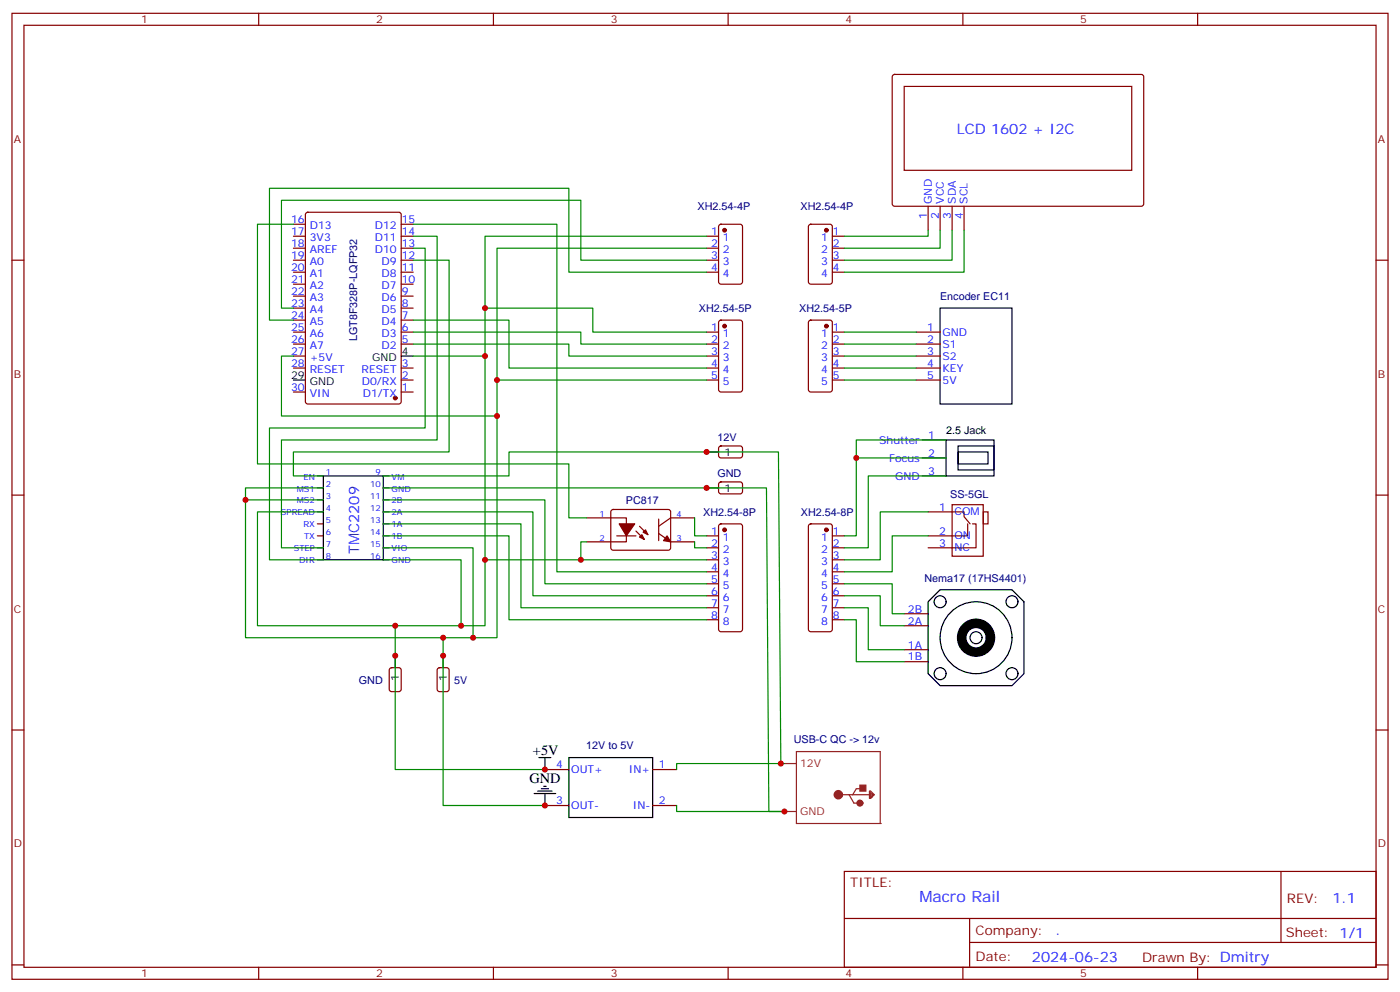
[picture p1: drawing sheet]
<svg xmlns="http://www.w3.org/2000/svg" width="412mm" height="292mm" viewBox="0 0 412 292" stroke-linecap="round" stroke-linejoin="round" font-family="sans-serif">
<g fill="none" stroke="#870000" stroke-width=".35">
<path d="M3.5 3.9h405.4v284.4h-405.4zM7.1 7.4h398.2v277.3h-398.2zM76.2 3.9v3.5M145.3 3.9v3.5M214.5 3.9v3.5M283.6 3.9v3.5M352.8 3.9v3.5M263.1 22.1l.4-.2 73 .1 .4 .6-.1 37.7-.6 .4-72.9-.1-.5-.6v-37.4zM266.3 25.4h67.1v24.7h-67.1zM3.5 76.6h3.6M86.4 76.6h3.6M86.4 73.1h3.6"/>
<path d="M86.4 69.5h3.6M86.4 66h3.6M90.2 62.7l.5-.2h26.8l.6 .4 .1 55.3-.5 .7h-27l-.7-.4v-55.3zM118.2 76.6h3.5M118.2 73.1h3.5M118.2 69.5h3.5M118.2 66h3.5M208.1 76.6h3.6M208.1 73.1h3.6M208.1 69.5h3.6M211.9 66.2l.5-.2h5.6l.7 .4v16.5l-.4 .7h-5.9l-.7-.4v-16.5zM273.4 60.7v7.1"/>
<path d="M276.9 60.7v7.1M280.5 60.7v7.1M284 60.7v7.1M405.3 76.6h3.6M86.4 97.8h3.6M86.4 94.2h3.6M86.4 90.7h3.6M86.4 87.2h3.6M86.4 83.6h3.6M86.4 80.1h3.6M118.2 97.8h3.5M118.2 94.2h3.5"/>
<path d="M118.2 90.7h3.5M118.2 87.2h3.5M118.2 83.6h3.5M118.2 80.1h3.5M208.1 97.8h3.6M208.1 80.1h3.6M211.9 94.4l.5-.2h5.6l.7 .5v20l-.4 .6-5.9 .1-.7-.5v-20zM269.9 97.8h7M86.4 115.4h3.6M86.4 108.3h3.6M86.4 101.3h3.6M86.4 104.8h3.6"/>
<path d="M118.2 115.4h3.5M118.2 111.9h3.5M118.2 108.3h3.5M118.2 101.3h3.5M208.1 111.9h3.6M208.1 108.3h3.6M208.1 101.3h3.6M208.1 104.8h3.6M269.9 111.9h7M269.9 108.3h7M269.9 101.3h7M269.9 104.8h7"/>
<path d="M211.9 131.5l.5-.2h5.9l.4 .7v2.4l-.7 .4-5.9-.1-.4-.6v-2.1zM271.6 134.8h7.1M271.6 129.5h7.1M3.5 145.7h3.6M93.5 140.1h1.7M93.5 143.6h1.7M93.5 147.1h1.7M93.5 150.7h1.7M93.5 154.2h1.7M93.5 157.7h1.7M112.9 140.1h1.8M112.9 143.6h1.8"/>
<path d="M112.9 147.1h1.8M112.9 150.7h1.8M112.9 154.2h1.8M112.9 157.7h1.8M172.9 152.4h11.6v7.1h-11.6M180.2 150.2l.4-.2h16.5l.5 .7-.1 10.8-.7 .5-16.5-.1-.4-.6v-10.6zM181.7 157.7h5.6M187.3 156.3l2.5 2.5M188.4 154.9l2.5 2.5M194 157l3.6 2.5h7M194 152.8v6.3M204.6 152.4h-7l-3.6 2.5"/>
<path d="M208.1 157.7h3.6M211.9 154.4l.5-.2h5.6l.5 .2 .2 .5v30.3l-.2 .5-.5 .2h-5.6l-.5-.2-.2-.5v-30.3zM211.9 142.1l.5-.2h5.9l.4 .7v2.3l-.7 .5-5.9-.1-.4-.6v-2.1zM271.6 140.1h7.1M405.3 145.7h3.6M93.5 161.3h1.7M93.5 164.8h1.7M112.9 161.3h1.8M112.9 164.8h1.8M208.1 161.3h3.6M208.1 164.8h3.6M208.1 168.3h3.6"/>
<path d="M208.1 171.8h3.6M208.1 175.4h3.6M208.1 178.9h3.6M114.9 196.7l.5-.2h2.1l.6 .5 .1 5.9-.5 .6-2.3 .1-.7-.5v-5.9zM129 196.7l.5-.2h2.1l.6 .5 .1 5.9-.5 .6-2.3 .1-.7-.5v-5.9zM208.1 182.4h3.6M266.3 194.8h7.1M266.3 191.2h7.1M266.3 184.2h7.1M266.3 180.7h7.1M3.5 214.9h3.6M405.3 214.9h3.6"/>
<path d="M160.5 226.5h7.1M160.5 237.1h7.1M192.3 226.5h7M192.3 237.1h7M248.7 256.5h156.6v28.2h-156.6zM377.3 256.5v20.9M248.7 270.4h156.5M285.6 277.4h119.6M285.6 270.4v14.1M3.5 284h3.6M76.2 284.7v3.6M145.3 284.7v3.6"/>
<path d="M214.5 284.7v3.6M283.6 284.7v3.6M352.8 284.7v3.6M405.3 284h3.6"/>
</g>
<g fill="#870000" stroke="#870000" stroke-width=".35">
<path d="M196.5 157.7l1.1 1.8-2.2-.4z"/>
<path d="M188.4 158.1l.7-.7 .7 1.4z"/>
<path d="M189.4 156.7l.7-.7 .8 1.4z"/>
<path d="M182.4 154.2h4.6l-2.5 3.5z"/>
<circle cx="116.4" cy="117.2" r=".53"/>
<circle cx="213.4" cy="67.8" r=".53"/>
<circle cx="213.4" cy="96" r=".53"/>
<circle cx="213.4" cy="156" r=".53"/>
</g>
<g fill="none" stroke="#000" stroke-width=".35">
<path d="M276.9 90.7h21.2v28.2h-21.2zM86.4 111.9h3.6M118.2 104.8h3.5M208.1 133h3.6M278.7 129.5h14.1v10.6h-14.1zM282.2 131.3h10.6v7h-10.6zM282.2 133h8.8v3.6h-8.8zM95.2 140.1h17.7v24.7h-17.7zM208.1 143.6h3.6M273.4 177.1l3.5-3.5h21.2l3.5 3.5v21.2l-3.5 3.5h-21.2l-3.5-3.5zM116.4 193v3.5M130.5 193v3.5"/>
<path d="M167.6 223h24.7v17.6h-24.7z"/>
<circle cx="276.9" cy="177.1" r="1.76"/>
<circle cx="298.1" cy="177.1" r="1.76"/>
<circle cx="276.9" cy="198.3" r="1.76"/>
<circle cx="287.5" cy="187.7" r="10.6"/>
<circle cx="287.5" cy="187.7" r="1.76"/>
<circle cx="298.1" cy="198.3" r="1.76"/>
</g>
<g fill="none" stroke="#008700" stroke-width=".35">
<path d="M86.4 66h-10.6v70.6h91.8v15.8h5.3M121.7 73.1h3.5v52.9h-45.8v38.8h15.8M121.7 69.5h7.1v60h-45.9v31.8h12.3M121.7 76.6h10.6v56.4h-45.9v7.1h8.8M121.7 66h42.3v102.3h44.1M208.1 69.5h-65.2v114.7h-26.5v42.3h44.1M208.1 73.1h-61.7v38.8M208.1 76.6h-37v-17.7h-88.2v31.8h3.5M121.7 97.8h49.4v3.5h37M121.7 94.2h28.2v14.1h58.2M142.9 90.7h31.7v7.1h33.5M208.1 80.1h-40.5v-24.7h-88.2v38.8h7"/>
<path d="M86.4 104.8h-3.5v17.6h63.5M121.7 101.3h45.9v3.5h40.5M121.7 104.8h21.2M208.1 111.9h-61.7v75.8h-15.9v5.3M72.3 147.1h22.9M95.2 150.7h-19.4v33.5h40.6M95.2 143.6h-22.9v44.1h58.2M112.9 140.1h37v-7.1h79.4l.7 91.8M112.9 143.6h112.9l.7 95.3h4.6M112.9 154.2h40.6v24.7h54.6M112.9 150.7h44.1v24.7h51.1M112.9 147.1h47.6v24.7h47.6"/>
<path d="M112.9 157.7h37v24.7h58.2M172.9 159.5h-1.8v5.3h-28.2M204.6 159.5v1.8h3.5M204.6 152.4v5.3h3.5M112.9 161.3h26.4v26.4M112.9 164.8h22.9v19.4M171.1 164.8h37"/>
</g>
<circle cx="287.5" cy="187.7" r="4.2" fill="none" stroke="#000" stroke-width="2.8"/>
<circle cx="259.3" cy="242.4" r=".18" fill="#8c2424"/>
<path d="M234.6 221.2v21.2h24.7M246.9 233.9h9.2M250.1 233.9l1.4 2.5h1.4M254 232.2h-1.8l-1 1.7M256.1 232.9h.4l1 1-1 1.1h-.4zM256.5 233.2v1.8" fill="none" stroke="#8c2424" stroke-width=".35"/>
<circle cx="257.2" cy="233.9" r=".18" fill="#8c2424"/>
<path d="M231.1 238.9h3.5M231.1 224.8h3.5M234.6 221.2h24.7v21.2M256.8 233.6l.4 .3-.4 .7z" fill="none" stroke="#8c2424" stroke-width=".35"/>
<g fill="none" stroke="#8c2424" stroke-width="1.4">
<circle cx="246.9" cy="233.9" r=".71"/>
<circle cx="253.3" cy="236.4" r=".35"/>
</g>
<path d="M253.3 231.1h1.8v1.8h-1.8z" fill="#8c2424" stroke="#8c2424" stroke-width=".35"/>
<g fill="none" stroke="#008700" stroke-width=".35">
<path d="M273.4 67.8v1.7h-24.7M276.9 67.8v5.3h-28.2M280.5 67.8v8.8h-31.8M284 67.8v12.3h-35.3M248.7 97.8h21.2M248.7 101.3h21.2M248.7 104.8h21.2M248.7 108.3h21.2M248.7 111.9h21.2M252.2 134.8h26.5M278.7 129.5h-26.5v28.2h-3.5M273.4 157.7h-10.6v10.6h-14.1"/>
<path d="M273.4 150.7h-14.1v14.1h-10.6M278.7 140.1h-22.9v21.2h-7.1M248.7 171.8h14.1v8.9h3.5M248.7 175.4h10.6v8.8h7M248.7 178.9h7.1v12.3h10.5M130.5 193v44.1h30M248.7 182.4h3.5v12.4h14.1M199.3 237.1v1.8h31.8M231.1 224.8h-31.8v1.7"/>
</g>
<g fill="none" stroke="#870000" stroke-width=".35">
<path d="M238.4 66.2l.4-.2h5.7l.6 .4 .1 16.5-.5 .7h-5.9l-.6-.4-.1-16.5zM245.2 69.5h3.5M245.2 73.1h3.5M245.2 76.6h3.5M238.4 94.4l.4-.2h5.7l.6 .5 .1 20-.5 .6-5.9 .1-.6-.5-.1-20zM245.2 97.8h3.5M245.2 80.1h3.5M245.2 101.3h3.5M245.2 104.8h3.5M245.2 108.3h3.5M245.2 111.9h3.5M238.4 154.4l.4-.2h5.7l.5 .2 .2 .5v30.3l-.3 .5-.4 .2h-5.7l-.5-.2-.2-.5v-30.3z"/>
<path d="M245.2 157.7h3.5M273.4 150.7h10.6v1.4l1.8 2.1M280.5 148.6h9.1v15.1h-9.1zM285 154.2v3.5h-11.6M286.5 154.2h1v7.1h-14.1M289.6 150.7h1.4v3.5h-1.4zM245.2 161.3h3.5M245.2 164.8h3.5M245.2 168.3h3.5M245.2 171.8h3.5M245.2 175.4h3.5M245.2 178.9h3.5"/>
<path d="M245.2 182.4h3.5"/>
</g>
<g fill="#870000" stroke="#870000" stroke-width=".35">
<circle cx="243.4" cy="156" r=".53"/>
<circle cx="243.4" cy="96" r=".53"/>
<circle cx="243.4" cy="67.8" r=".53"/>
</g>
<path d="M157.3 233.6h6.4M158.4 232.9h4.2M158.7 223h3.6M159.5 232.2h2.1M160.2 231.5h.7M160.5 223v3.5M160.5 233.6v3.5" fill="none" stroke="#000" stroke-width=".35"/>
<g fill="#c00">
<circle cx="171.1" cy="164.8" r=".88"/>
<circle cx="142.9" cy="90.7" r=".88"/>
<circle cx="142.9" cy="164.8" r=".88"/>
<circle cx="146.4" cy="111.9" r=".88"/>
<circle cx="142.9" cy="104.8" r=".88"/>
<circle cx="146.4" cy="122.4" r=".88"/>
<circle cx="139.3" cy="187.7" r=".88"/>
<circle cx="116.4" cy="184.2" r=".88"/>
<circle cx="135.8" cy="184.2" r=".88"/>
<circle cx="72.3" cy="147.1" r=".88"/>
<circle cx="116.4" cy="193" r=".88"/>
<circle cx="208.1" cy="133" r=".88"/>
<circle cx="208.1" cy="143.6" r=".88"/>
<circle cx="230" cy="224.8" r=".88"/>
<circle cx="231.1" cy="238.9" r=".88"/>
<circle cx="130.5" cy="187.7" r=".88"/>
<circle cx="160.5" cy="237.1" r=".88"/>
<circle cx="160.5" cy="226.5" r=".88"/>
<circle cx="130.5" cy="193" r=".88"/>
<circle cx="252.2" cy="134.8" r=".88"/>
</g>
<text font-size="4.6" fill="#00f" x="270.8" y="265.5">Macro Rail</text>
<g font-size="4.2" fill="#00f">
<text x="281.9" y="39.5">LCD 1602 + I2C</text>
<text x="105.8" y="163" transform="rotate(-90 105.8 163)">TMC2209</text>
<text x="392.5" y="265.8">1.1</text>
<text x="310.9" y="275.3">.</text>
<text x="304" y="283.1">2024-06-23</text>
</g>
<g font-size="4.2">
<text x="157" y="222.3">+5V</text>
<text x="155.9" y="230.4">GND</text>
</g>
<g font-size="3.9" fill="#800">
<text x="250.5" y="261.1">TITLE:</text>
<text x="379.1" y="265.8">REV:</text>
<text x="287.4" y="275.3">Company:</text>
<text x="378.7" y="275.9">Sheet: 1/1</text>
<text x="287.4" y="283">Date:</text>
<text x="336.4" y="283.1">Drawn By: Dmitry</text>
</g>
<g font-size="3.2" fill="#800">
<text x="41.6" y="6.9">1</text>
<text x="110.8" y="6.9">2</text>
<text x="179.9" y="6.9">3</text>
<text x="249.1" y="6.9">4</text>
<text x="318.2" y="6.9">5</text>
<text x="4.1" y="42">A</text>
<text x="405.9" y="42">A</text>
<text x="4.1" y="111.2">B</text>
<text x="405.9" y="111.2">B</text>
<text x="4.1" y="180.3">C</text>
<text x="405.9" y="180.3">C</text>
<text x="4.1" y="249.4">D</text>
<text x="405.9" y="249.4">D</text>
<text x="41.6" y="287.7">1</text>
<text x="110.8" y="287.7">2</text>
<text x="179.9" y="287.7">3</text>
<text x="249.1" y="287.7">4</text>
<text x="318.2" y="287.7">5</text>
</g>
<g font-size="3.2" fill="#00f">
<text x="85.7" y="65.7">16</text>
<text x="118.4" y="65.7">15</text>
<text x="273" y="64.5" transform="rotate(-90 273 64.5)">1</text>
<text x="274.5" y="60" transform="rotate(-90 274.5 60)">GND</text>
<text x="276.6" y="64.5" transform="rotate(-90 276.6 64.5)">2</text>
<text x="278" y="60" transform="rotate(-90 278 60)">VCC</text>
<text x="280.1" y="64.5" transform="rotate(-90 280.1 64.5)">3</text>
<text x="281.5" y="60" transform="rotate(-90 281.5 60)">SDA</text>
<text x="283.6" y="64.5" transform="rotate(-90 283.6 64.5)">4</text>
<text x="285" y="60" transform="rotate(-90 285 60)">SCL</text>
<text x="85.7" y="69.2">17</text>
<text x="91.3" y="67.4">D13</text>
<text x="91.3" y="70.9">3V3</text>
<text x="110.4" y="70.9">D11</text>
<text x="110.4" y="67.4">D12</text>
<text x="118.4" y="69.2">14</text>
<text x="209.5" y="69.2">1</text>
<text x="213" y="70.9">1</text>
<text x="241.9" y="70.9">1</text>
<text x="245.4" y="69.2">1</text>
<text x="85.7" y="72.7">18</text>
<text x="85.7" y="76.2">19</text>
<text x="91.3" y="74.5">AREF</text>
<text x="91.3" y="78">A0</text>
<text x="110.4" y="74.5">D10</text>
<text x="112.4" y="78">D9</text>
<text x="118.4" y="76.2">12</text>
<text x="118.4" y="72.7">13</text>
<text x="209.5" y="72.7">2</text>
<text x="209.5" y="76.2">3</text>
<text x="213" y="74.5">2</text>
<text x="213" y="78">3</text>
<text x="241.9" y="74.5">2</text>
<text x="241.9" y="78">3</text>
<text x="245.4" y="72.7">2</text>
<text x="245.4" y="76.2">3</text>
<text x="85.7" y="79.8">20</text>
<text x="85.7" y="83.3">21</text>
<text x="91.3" y="81.5">A1</text>
<text x="112.4" y="81.5">D8</text>
<text x="118.4" y="83.3">10</text>
<text x="118.4" y="79.8">11</text>
<text x="209.5" y="79.8">4</text>
<text x="213" y="81.5">4</text>
<text x="241.9" y="81.5">4</text>
<text x="245.4" y="79.8">4</text>
<text x="85.7" y="86.8">22</text>
<text x="91.3" y="85.1">A2</text>
<text x="91.3" y="88.6">A3</text>
<text x="112.4" y="88.6">D6</text>
<text x="112.4" y="85.1">D7</text>
<text x="118.4" y="86.8">9</text>
<text x="85.7" y="90.3">23</text>
<text x="85.7" y="93.9">24</text>
<text x="91.3" y="92.1">A4</text>
<text x="91.3" y="95.6">A5</text>
<text x="112.4" y="95.6">D4</text>
<text x="112.4" y="92.1">D5</text>
<text x="118.4" y="93.9">7</text>
<text x="118.4" y="90.3">8</text>
<text x="85.7" y="97.4">25</text>
<text x="85.7" y="100.9">26</text>
<text x="91.3" y="99.2">A6</text>
<text x="112.4" y="99.2">D3</text>
<text x="118.4" y="100.9">5</text>
<text x="118.4" y="97.4">6</text>
<text x="209.5" y="97.4">1</text>
<text x="209.5" y="100.9">2</text>
<text x="213" y="99.2">1</text>
<text x="241.9" y="99.2">1</text>
<text x="245.4" y="97.4">1</text>
<text x="245.4" y="100.9">2</text>
<text x="273.1" y="97.4">1</text>
<text x="273.1" y="100.9">2</text>
<text x="277.6" y="98.8">GND</text>
<text x="85.7" y="104.5">27</text>
<text x="85.7" y="108">28</text>
<text x="91.3" y="102.7">A7</text>
<text x="91.3" y="106.2">+5V</text>
<text x="112.4" y="102.7">D2</text>
<text x="118.4" y="108">3</text>
<text x="209.5" y="104.5">3</text>
<text x="209.5" y="108">4</text>
<text x="213" y="102.7">2</text>
<text x="213" y="106.2">3</text>
<text x="241.9" y="102.7">2</text>
<text x="241.9" y="106.2">3</text>
<text x="245.4" y="104.5">3</text>
<text x="245.4" y="108">4</text>
<text x="273.1" y="104.5">3</text>
<text x="273.1" y="108">4</text>
<text x="277.6" y="102.3">S1</text>
<text x="277.6" y="105.9">S2</text>
<text x="91.3" y="109.7">RESET</text>
<text x="106.5" y="109.7">RESET</text>
<text x="106.6" y="113.3">D0/RX</text>
<text x="118.4" y="111.5">2</text>
<text x="209.5" y="111.5">5</text>
<text x="213" y="109.7">4</text>
<text x="213" y="113.3">5</text>
<text x="241.9" y="109.7">4</text>
<text x="241.9" y="113.3">5</text>
<text x="245.4" y="111.5">5</text>
<text x="273.1" y="111.5">5</text>
<text x="277.6" y="109.4">KEY</text>
<text x="277.6" y="112.9">5V</text>
<text x="85.7" y="115">30</text>
<text x="91.3" y="116.8">VIN</text>
<text x="106.8" y="116.8">D1/TX</text>
<text x="118.4" y="115">1</text>
<text x="259" y="130.6">Shutter</text>
<text x="273.4" y="129.2">1</text>
<text x="261.9" y="135.9">Focus</text>
<text x="273.4" y="134.4">2</text>
<text x="263.7" y="141.1">GND</text>
<text x="273.4" y="139.7">3</text>
<text x="276.7" y="150.3">1</text>
<text x="281.2" y="151.7">COM</text>
<text x="209.5" y="157.4">1</text>
<text x="209.5" y="160.9">2</text>
<text x="213" y="159.1">1</text>
<text x="241.9" y="159.1">1</text>
<text x="245.4" y="157.4">1</text>
<text x="245.4" y="160.9">2</text>
<text x="276.7" y="157.4">2</text>
<text x="276.7" y="160.9">3</text>
<text x="281.2" y="158.8">ON</text>
<text x="209.5" y="164.4">3</text>
<text x="209.5" y="168">4</text>
<text x="213" y="162.7">2</text>
<text x="213" y="166.2">3</text>
<text x="241.9" y="162.7">2</text>
<text x="241.9" y="166.2">3</text>
<text x="245.4" y="164.4">3</text>
<text x="245.4" y="168">4</text>
<text x="281.2" y="162.3">NC</text>
<text x="209.5" y="171.5">5</text>
<text x="213" y="169.7">4</text>
<text x="213" y="173.2">5</text>
<text x="241.9" y="169.7">4</text>
<text x="241.9" y="173.2">5</text>
<text x="245.4" y="171.5">5</text>
<text x="209.5" y="175">6</text>
<text x="209.5" y="178.5">7</text>
<text x="213" y="176.8">6</text>
<text x="241.9" y="176.8">6</text>
<text x="245.4" y="175">6</text>
<text x="245.4" y="178.5">7</text>
<text x="209.5" y="182.1">8</text>
<text x="213" y="180.3">7</text>
<text x="213" y="183.8">8</text>
<text x="241.9" y="180.3">7</text>
<text x="241.9" y="183.8">8</text>
<text x="245.4" y="182.1">8</text>
<text x="267.4" y="180.3">2B</text>
<text x="267.5" y="183.8">2A</text>
<text x="267.5" y="190.9">1A</text>
<text x="267.4" y="194.4">1B</text>
<text x="163.8" y="226.2">4</text>
<text x="168.3" y="227.6">OUT+</text>
<text x="185.3" y="227.6">IN+</text>
<text x="194" y="226.2">1</text>
<text x="163.8" y="236.7">3</text>
<text x="168.3" y="238.2">OUT-</text>
<text x="186.4" y="238.2">IN-</text>
<text x="194" y="236.7">2</text>
</g>
<g font-size="3.2" fill="#000080">
<text x="205.5" y="61.8">XH2.54-4P</text>
<text x="235.8" y="61.8">XH2.54-4P</text>
<text x="276.9" y="88.3">Encoder EC11</text>
<text x="205.9" y="91.8">XH2.54-5P</text>
<text x="235.5" y="91.8">XH2.54-5P</text>
<text x="105.2" y="100.4" transform="rotate(-90 105.2 100.4)">LGT8F328P-LQFP32</text>
<text x="211.3" y="129.8">12V</text>
<text x="211.3" y="140.3">GND</text>
<text x="184.4" y="148.2">PC817</text>
<text x="279.9" y="146.5">SS-5GL</text>
<text x="207.1" y="151.8">XH2.54-8P</text>
<text x="235.9" y="151.8">XH2.54-8P</text>
<text x="272.3" y="171.2">Nema17 (17HS4401)</text>
<text x="105.7" y="201.2">GND</text>
<text x="133.8" y="201.2">5V</text>
<text x="172.7" y="220.6">12V to 5V</text>
<text x="233.8" y="218.8">USB-C QC -&gt; 12v</text>
</g>
<g font-size="3.2">
<text x="109.6" y="106.2">GND</text>
<text x="118.4" y="104.5">4</text>
<text x="85.7" y="111.5">29</text>
<text x="91.3" y="113.3">GND</text>
<text x="278.7" y="127.7">2.5 Jack</text>
<text x="213.4" y="134.1">1</text>
<text x="213.4" y="144.7">1</text>
<text x="117.5" y="200.3" transform="rotate(-90 117.5 200.3)">1</text>
<text x="131.6" y="200.3" transform="rotate(-90 131.6 200.3)">1</text>
</g>
<g font-size="3.2" fill="#8d2323">
<text x="235.7" y="225.8">12V</text>
<text x="235.7" y="239.9">GND</text>
</g>
<g font-size="2.5" fill="#00f">
<text x="89.4" y="141.1">EN</text>
<text x="96" y="139.7">1</text>
<text x="96" y="143.3">2</text>
<text x="109" y="143.3">10</text>
<text x="110.6" y="139.7">9</text>
<text x="115.4" y="141.1">VM</text>
<text x="87.4" y="144.7">MS1</text>
<text x="87.4" y="148.2">MS2</text>
<text x="96" y="146.8">3</text>
<text x="109" y="146.8">11</text>
<text x="115.4" y="144.7">GND</text>
<text x="115.4" y="148.2">2B</text>
<text x="82.7" y="151.7">SPREAD</text>
<text x="89.4" y="155.3">RX</text>
<text x="96" y="150.3">4</text>
<text x="96" y="153.8">5</text>
<text x="109" y="150.3">12</text>
<text x="109" y="153.8">13</text>
<text x="115.4" y="151.7">2A</text>
<text x="115.4" y="155.3">1A</text>
<text x="176.6" y="152.1">1</text>
<text x="199.3" y="152.1">4</text>
<text x="89.6" y="158.8">TX</text>
<text x="96" y="157.4">6</text>
<text x="96" y="160.9">7</text>
<text x="109" y="157.4">14</text>
<text x="109" y="160.9">15</text>
<text x="115.4" y="158.8">1B</text>
<text x="176.6" y="159.1">2</text>
<text x="199.3" y="159.1">3</text>
<text x="86.5" y="162.3">STEP</text>
<text x="88.1" y="165.8">DIR</text>
<text x="96" y="164.4">8</text>
<text x="109" y="164.4">16</text>
<text x="115.4" y="162.3">VIO</text>
<text x="115.4" y="165.8">GND</text>
</g>
</svg>
